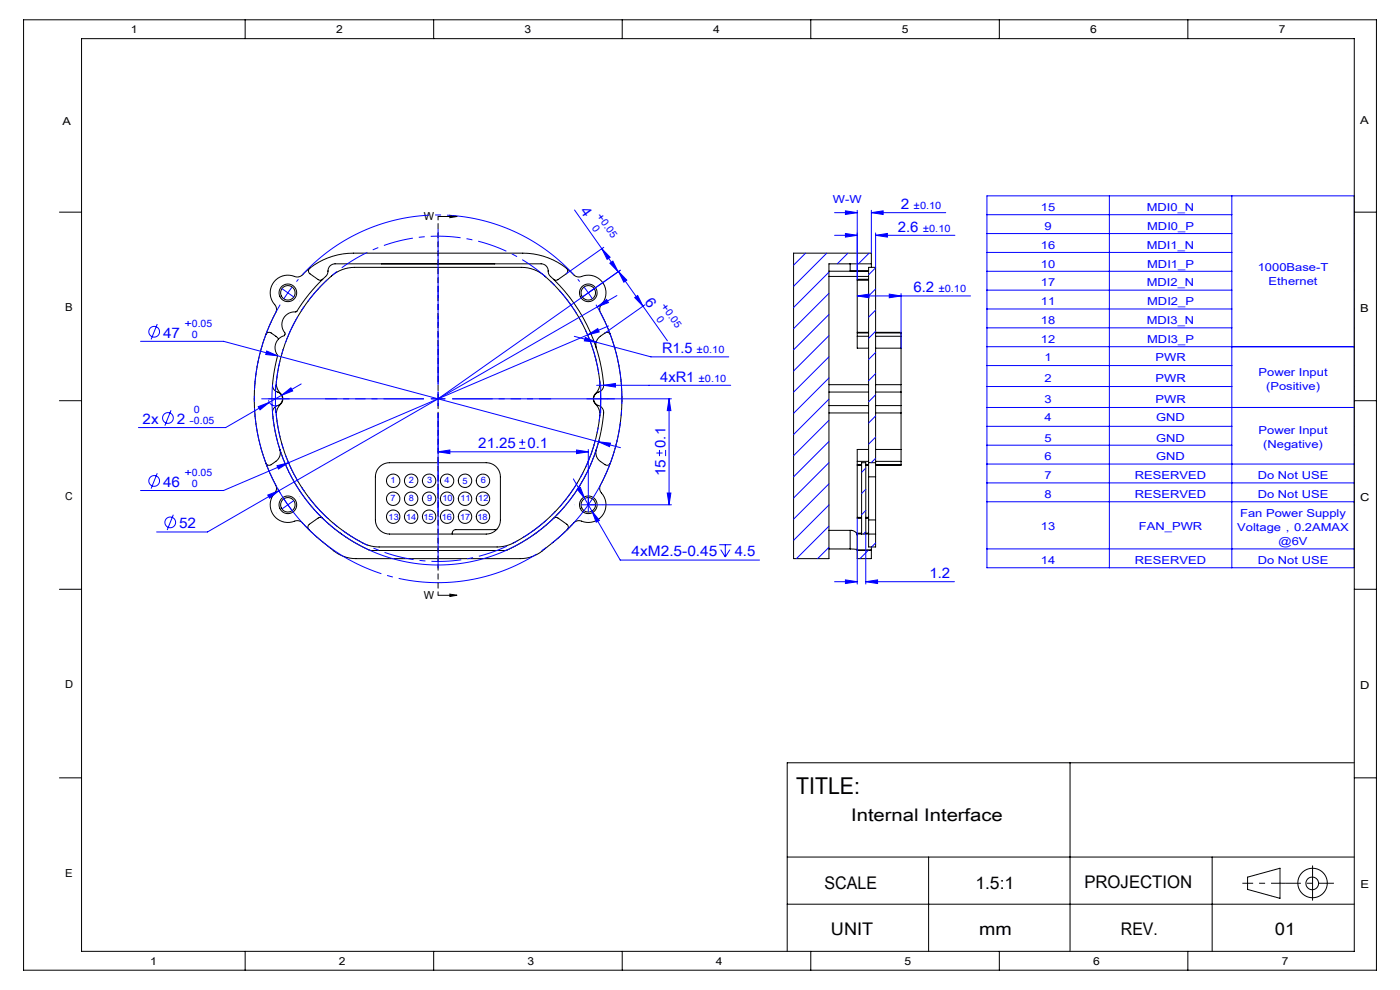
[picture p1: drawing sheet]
<svg xmlns="http://www.w3.org/2000/svg" width="297mm" height="210mm" viewBox="0 0 297 210" stroke-linecap="round" stroke-linejoin="round" font-family="sans-serif">
<g fill="none" stroke="#000" stroke-width=".21">
<path d="M5 4.2h287v201.6h-287zM17.3 8.2h270v193.6h-270zM52 4.2v4M92 4.2v4M132 4.2v4M172 4.2v4M212 4.2v4M252 4.2v4M12.6 45h4.7M65.7 56.9a.75 .75 0 0 0 .1 1.2l1.7 1.2a.75 .75 0 0 0 1-.1M65.7 56.9a15 15 0 0 1 9.3-3.2h35.9a15 15 0 0 1 9.2 3.2M65.7 56.9l-1 .8a1.96 1.96 0 0 1-2.7 .8 3.8 3.8 0 0 0-4.3 1.9 3.8 3.8 0 0 0 .8 4.6l.1 1.1-2.2 4.9"/>
<path d="M68.5 59.2a2.68 2.68 0 0 0 1.2-2.3l.5-.7 .9-.2h43.7a1.76 1.76 0 0 1 1.6 2l.3 .5 .7 .7M68.5 59.2a45.5 45.5 0 0 0-5.7 6.9 2.8 2.8 0 0 0-2.7 1.6 2.8 2.8 0 0 0 .4 3.1l-.2 .4-1.2 .7M69.1 59.6a8.2 8.2 0 0 1 6.1-2.9h35.4a8.1 8.1 0 0 1 6.2 2.9 33.9 33.9 0 0 1 10.4 22.1 4.5 4.5 0 0 1-1.2 2.3 1.99 1.99 0 0 0 .8 2.3l.4 .9a24.9 24.9 0 0 1-2.3 10.4 33.7 33.7 0 0 1-17.2 18.1l-2.2 .3h-25.1a7.5 7.5 0 0 1-3.5-.8 34.2 34.2 0 0 1-18.3-27.7 4.5 4.5 0 0 1 1.3-2.3 1.99 1.99 0 0 0-.8-2.3l-.4-.9a24.9 24.9 0 0 1 2.3-10.4 34.5 34.5 0 0 1 8.1-12zM80.9 56h.1M92.9 45.9h4M95.4 45.7l1.5 .2-1.5 .3zM104.9 56h.1M117.4 59.2a35.3 35.3 0 0 1 9.1 14.7M120.1 56.9a.75 .75 0 0 1 0 1.2l-1.7 1.2a.75 .75 0 0 1-1-.1M120.1 56.9l1.1 .8a1.96 1.96 0 0 0 2.7 .8 3.8 3.8 0 0 1 4.2 1.9 3.8 3.8 0 0 1-.8 4.6v1.1l2.2 4.9M168.4 53.7h16.5v2.3h-9v62.5h-7.5zM175.9 57.5h8.4"/>
<path d="M175.9 58.6h8.4M180.4 56v1.5h3.9M180.4 56h.1M181.9 59.4h2.4M184.3 59.2h-2.4v14.7h2.4M184.9 56v.7M287.3 45h4.7M56.4 71a.75 .75 0 0 1 1.1-.4l1.6 1.3M56.4 71a39 39 0 0 0 0 27.2M59.1 71.9a2.62 2.62 0 0 0-.2 3.5l-.5 2.3a12.6 12.6 0 0 0-.5 4.6l.5 .6a1.65 1.65 0 0 1 1.4 1.1 1.65 1.65 0 0 1-.3 1.7l-.3 .2a1.65 1.65 0 0 0-1.4 1.7 35.3 35.3 0 0 0 1.6 7.7M126.5 73.9a29.4 29.4 0 0 1 1.5 8.2l-.5 .8a1.65 1.65 0 0 0-1.4 1.1 1.65 1.65 0 0 0 .3 1.7l.3 .2a1.65 1.65 0 0 1 1.4 1.7 35.3 35.3 0 0 1-1.6 7.7M129.5 71a.75 .75 0 0 0-1.2-.4 3 3 0 0 0-1.9 2.2l.1 1.1"/>
<path d="M129.5 71a39 39 0 0 1 0 27.2M181.9 70.5h2.4M181.9 71.3h2.4M181.9 70.6h2.4M185.8 70.5h5.4v.1M185.8 73.9h5.4M185.8 71.3h5.4M185.8 70.6h5.4M191.2 73.9v7.7M191.2 71.3v2.6M191.2 70.6v.7M12.6 85h4.7"/>
<path d="M56.4 98.2l1.8 4.1a1.85 1.85 0 0 1-.2 2.7 3.8 3.8 0 0 0 .3 4.6 3.8 3.8 0 0 0 4.6 .8 3.2 3.2 0 0 1 2.3 1.6l.3 .4M59.4 95.3a2.25 2.25 0 0 1-.9 2.6l-1 .7a.75 .75 0 0 1-1.1-.4M59.4 95.3a35.3 35.3 0 0 0 9.1 14.7M80.5 99l1.2-.7 .9-.2h20.6a3 3 0 0 1 3 3v9.2a3 3 0 0 1-3 3h-20.6a3 3 0 0 1-3-3v-9.2l.2-.9zM126.5 95.3a2.25 2.25 0 0 0 .9 2.6l.9 .7a.75 .75 0 0 0 1.2-.4M126.5 95.3a35.3 35.3 0 0 1-9.1 14.7M129.5 98.2l-1.8 4.1a1.85 1.85 0 0 0 .2 2.7 3.8 3.8 0 0 1-.4 4.6 3.8 3.8 0 0 1-4.6 .8 3.2 3.2 0 0 0-2.2 1.6l-.4 .4M175.9 87.6h8.4M175.9 81.6h8.4M175.9 83.2h8.4M175.9 86h8.4M181.9 98.7h.9"/>
<path d="M181.9 97.9h2.4M181.9 98.6h.9M183.7 98.7h.6M183.7 98.6h.6M184.3 98.1v3M184.3 95.3h-2.4v14.7h.9M184.3 98.1h1.5M184.3 98.1v-41.4h1.5v41.4M185.8 98.1v3M185.8 95.3h5.4M185.8 87.6h5.4M185.8 81.6h5.4"/>
<path d="M185.8 83.2h5.4M185.8 86h5.4M185.8 97.9h5.4M185.8 98.6h5.4M191.2 87.6v7.7M191.2 83.2v2.8M191.2 95.3v2.6M191.2 81.6v1.6M191.2 86v1.6M191.2 98.6v.1h-5.4M191.2 97.9v.7M287.3 85h4.7"/>
<path d="M65.5 112.4l3 2.6a15.1 15.1 0 0 0 3.9 2.8l1.8 .6 1.3 .1h34.9a7.5 7.5 0 0 0 4.7-1.7l5.2-4.4M68.5 110a.75 .75 0 0 0-1-.1l-1.9 1.3a.75 .75 0 0 0-.1 1.2M68.5 110l2.7 2.4a30.8 30.8 0 0 0 7.6 4.4h28.3a32.7 32.7 0 0 0 10.3-6.8M105.4 112.3h-8.7a.78 .78 0 0 0-.8 1M117.4 110a.75 .75 0 0 1 1-.1l1.8 1.3a.75 .75 0 0 1 .1 1.2M175.9 112.5h4.8l1 .6M175.9 116.4h4.5M180.4 116.4l1.5 .2M180.4 112.5v3.9M181.7 113.1l.1 .2M181.7 113.1h1.1M181.8 113.3l.1 3.3"/>
<path d="M181.8 113.3h4M181.9 116.6v.2M181.9 116.8v1.7h3v-1.7M181.9 116.8h3M181.9 109.7h.9M181.9 116.6h3M182.8 113.3v-15.2h.9v15.2M183.7 109.7h.6M183.7 113.1h.6M183.7 110h.6M184.3 110.3v5.7h1.5v-2.7M184.3 101.1v9.2"/>
<path d="M184.3 110.3h1.5M184.3 101.1h1.5M184.9 116.6v.2M184.9 116v.6M185.8 110.3v3M185.8 101.1v9.2M12.6 125h4.7M92.9 126.3h4M95.4 126l1.5 .3-1.5 .2zM287.3 125h4.7M12.6 165h4.7M227 161.8v40"/>
<path d="M287.3 165h4.7M287.3 161.8h-120.3v40M167 181.8h120.3M167 191.8h120.3M197 181.8v20M257.2 181.8v20M264.7 186.1l6.8-1.9v6.4l-6.8-1.9zM278.4 183.7v7.3M52 201.8v4M92 201.8v4M132 201.8v4M172 201.8v4"/>
<path d="M212 201.8v4M252 201.8v4"/>
<circle cx="61.1" cy="62.1" r="1.54"/>
<circle cx="61.1" cy="62.1" r="1.87"/>
<circle cx="124.8" cy="62.1" r="1.87"/>
<circle cx="124.8" cy="62.1" r="1.54"/>
<circle cx="61.1" cy="107.1" r="1.54"/>
<circle cx="61.1" cy="107.1" r="1.87"/>
<circle cx="83.4" cy="105.8" r="1.42"/>
<circle cx="83.4" cy="109.6" r="1.43"/>
<circle cx="83.4" cy="102" r="1.43"/>
<circle cx="87.2" cy="105.8" r="1.42"/>
<circle cx="87.2" cy="109.6" r="1.43"/>
<circle cx="87.2" cy="102" r="1.43"/>
<circle cx="91" cy="105.8" r="1.42"/>
<circle cx="91" cy="109.6" r="1.42"/>
<circle cx="91" cy="102" r="1.42"/>
<circle cx="94.8" cy="105.8" r="1.42"/>
<circle cx="94.8" cy="109.6" r="1.42"/>
<circle cx="94.8" cy="102" r="1.42"/>
<circle cx="98.7" cy="105.8" r="1.42"/>
<circle cx="98.7" cy="109.6" r="1.42"/>
<circle cx="98.7" cy="102" r="1.42"/>
<circle cx="102.5" cy="105.8" r="1.42"/>
<circle cx="102.5" cy="109.6" r="1.43"/>
<circle cx="102.5" cy="102" r="1.43"/>
<circle cx="124.8" cy="107.1" r="1.87"/>
<circle cx="124.8" cy="107.1" r="1.54"/>
<circle cx="278.4" cy="187.4" r="1.34"/>
<circle cx="278.4" cy="187.3" r="3.1"/>
</g>
<g fill="none" stroke="#00f" stroke-width=".21">
<path d="M121.9 44.5l9.2 13.2M127.7 52.7l1.7 1.9-.6 .4zM128.1 52.5l-8 5.6M129.4 55.8l.6-.4 1.1 2.3zM131.2 57.6l1.8 1.8-.7 .5zM131.2 57.6l10.4 14.7M131.6 57.3l-38.7 27.3M170.9 53.7l-2.5 2.5M175.4 53.7l-7 7M175.9 57.7l-7.5 7.5M177 45.1h4.9M177 49.9h4.9"/>
<path d="M179.4 44.7l2.5 .4-2.5 .4zM179.4 49.5l2.5 .4-2.5 .4zM179.9 53.7l-2.3 2.3M181.9 44.6v14.6M184.4 53.7l-2.3 2.3M184.9 45.1l2.5-.4v.8zM184.9 44.6v9.1M184.9 45.1h15.7M185.8 49.9l2.5-.4v.8zM185.8 56.8l-1.5 1.5M185.8 49.4v7.3M185.8 49.9h16.8"/>
<path d="M209.4 41.5h77.9v78.9h-77.9zM209.4 45.5h51.9M209.4 49.5h51.9M209.4 53.5h51.9M209.4 57.5h51.9M235.3 41.5v78.9M261.3 41.5v78.9M29.8 72.4h17.6l11.5 3.1M33.4 68.7l-1.3 3.3M56.6 74.5l2.3 1-2.5-.3zM58.9 75.5l68.1 18.2M59.8 61.3l2.5 1.7"/>
<path d="M62 60.9l-1.8 2.5M121.8 71.3l4.7 1.3M124.2 71.6l2.3 1-2.5-.3zM124.7 71l2.1-1.3 .3 .7zM124.7 71l-63.5 27.2M126.5 72.6l11.6 3.1h16.5M126.7 65.1l2-1.6 .4 .7zM126.7 65.1l-67.5 39M129.1 69.2l-4.4 1.8M130.9 62.7l-4.2 2.4M134.6 63.1l.7-.4 1.1 2.2zM136.8 64.7l-8.5 5.9"/>
<path d="M175.9 62.2l-7.5 7.5M175.9 66.7l-7.5 7.5M175.9 71.2l-7.5 7.5M175.9 75.7l-7.5 7.5M181.9 62.8l2.5-.4v.8zM181.9 62.8h24M185.8 61.3l-1.5 1.5M185.8 65.8l-1.5 1.5M185.8 70.3l-1.5 1.5M185.8 74.8l-1.5 1.5M185.8 79.3l-1.5 1.4M188.7 62.4l2.5 .4-2.5 .4z"/>
<path d="M191.2 62.3v11.6M209.4 61.5h51.9M209.4 65.5h51.9M209.4 69.5h51.9M209.4 73.5h77.9M209.4 77.5h51.9M36.3 87l-1.3 3.3M54.8 86.3l2.3-1-1.9 1.6zM56.9 84.6h3M57 84.9a1.5 1.5 0 0 0 1.9 1.1M57.1 85.3l-9.2 5.4h-18.5M57.8 81.6a35.2 35.2 0 0 0 29.3 37.8 35.2 35.2 0 0 0 40-26.2"/>
<path d="M58.4 83.1v3M58.8 98.8l2.4-.6-2.1 1.3zM59.7 83.8l2-1.5 .4 .6zM61.2 98.2l-13.8 5.8h-17.6M63.9 81.4l-6.8 3.9M91.4 84.6h3M92.9 95.8l2.5-.3v.7zM92.9 83.1v3M92.9 95.8h31.9M110.1 95.1h1.3M110.1 93.8h1.3M110.8 93.2v1.3"/>
<path d="M122.3 95.5l2.5 .3-2.5 .4zM124.8 95.3v13.3M125.9 84.6h16.5M126.6 81.7h28.4M127 93.7l2.5 .3-.2 .7zM127 93.7l4.6 1.3M127.4 83.1v3M128.1 81.7l2.5-.4v.8zM139.3 96.1h1.3M139.9 95.4v1.3M141.2 95.4v1.3M141.9 84.6l.4 2.5h-.7z"/>
<path d="M141.9 84.6v22.5M175.9 80.2l-7.5 7.5M175.9 84.7l-7.5 7.5M175.9 89.2l-7.5 7.5M175.9 93.6l-7.5 7.5M175.9 98.1l-7.5 7.5M183.7 99.3l-.9 .9M185.8 83.7l-1.5 1.5M185.8 88.2l-1.5 1.5M185.8 92.7l-1.5 1.5M185.8 97.2l-1 .9M209.4 82h51.9"/>
<path d="M209.4 86.4h77.9M209.4 90.4h51.9M209.4 94.4h51.9M209.4 98.4h77.9M33.4 100.4l-1.3 3.2M36.8 109.2l-1.3 3.2M56.8 105l2.4-.9-2 1.6zM58.9 103.7a39 39 0 0 0 4 5.8M59.2 104.1l-15.2 8.7h-10.8M121.6 101.6l10 17.2h29.5M122.5 103.8l.6-.4 .9 2.3zM123.3 107.1h19.1"/>
<path d="M125.6 108.4l1.6 2-.7 .4zM141.6 104.6h.7l-.4 2.5zM152.6 115.5h2.6M152.9 116.6l1 1.6M153.9 115.5v2.7M154.8 116.6l-.9 1.6M175.9 102.6l-7.5 7.5M175.9 107.1l-7.5 7.5M175.9 111.6l-6.9 6.9M175.9 116.1l-2.4 2.4M181.9 110v13.9M183.7 103.8l-.9 .9"/>
<path d="M183.7 108.3l-.9 .9M183.7 112.8l-.5 .5M183.7 113.3v10.6M184.2 116.8l-1.8 1.7M185.8 115.2l-.9 .8M209.4 102.4h77.9M209.4 106.4h77.9M209.4 116.4h77.9M177 123.4h4.9M179.4 123l2.5 .4-2.5 .4zM183.7 123.4l2.5-.4v.8zM183.7 123.4h18.8"/>
<circle cx="32.7" cy="70.4" r="1.14"/>
<circle cx="35.6" cy="88.7" r="1.14"/>
<circle cx="32.7" cy="102" r="1.14"/>
<circle cx="36.1" cy="110.8" r="1.14"/>
</g>
<g fill="none" stroke="#00f" stroke-width=".21" stroke-dasharray="30.5 1.3 1.3 1.3" stroke-linecap="butt">
<path d="M63.5 63.8l.1 .1M122.4 63.8l-.1 .1M124.8 62.1l-.9-1.2M124.8 62.1l.8 1.3M124.8 62.1l1.2-.8M124.8 62.1l-1.2 .9M56.9 84.6h-1.5M58.4 83.1v-1.5M58.4 86.1v1.5M59.9 84.6h1.5M92.9 84.6v-1.5M92.9 84.6h-1.5"/>
<path d="M92.9 84.6v1.5M92.9 84.6h1.5M125.9 84.6h-1.5M127.4 83.1v-1.5M127.4 86.1v1.5M128.9 84.6h1.5M61.1 107.1l.9 1.2M61.1 107.1l-.9-1.3M61.1 107.1l-1.3 .8M61.1 107.1l1.2-.9M63.5 105.4l.1-.1M124.8 104.1v-.1"/>
</g>
<path d="M123 59.7a39 39 0 0 0-60.1 0" fill="none" stroke="#00f" stroke-width=".21" stroke-dasharray="30.5 1.3 1.3 1.3" stroke-dashoffset="-1.9" stroke-linecap="butt"/>
<path d="M59.4 64.6a39 39 0 0 0 0 40" fill="none" stroke="#00f" stroke-width=".21" stroke-dasharray="30.5 1.3 1.3 1.3" stroke-dashoffset="11.4" stroke-linecap="butt"/>
<path d="M62.9 109.5a39 39 0 0 0 52.5 7 39 39 0 0 0 11-51.9" fill="none" stroke="#00f" stroke-width=".21" stroke-dasharray="30.5 1.3 1.3 1.3" stroke-dashoffset="8.4" stroke-linecap="butt"/>
<path d="M125.9 74.5a34.5 34.5 0 0 0-57.8-13.9 34.5 34.5 0 0 0 15.9 57.3 34.5 34.5 0 0 0 42.4-41.6l-.5-1.8" fill="none" stroke="#00f" stroke-width=".21" stroke-dasharray="6.3 1.3 1.3 1.3" stroke-dashoffset="1.5" stroke-linecap="butt"/>
<path d="M92.9 45.9v80.4" fill="none" stroke="#000" stroke-width=".21" stroke-dasharray="1.3 .6" stroke-dashoffset=".5" stroke-linecap="butt"/>
<path d="M89.9 84.6h-33M92.9 81.6v-33M92.9 87.6v33M95.9 84.6h33" fill="none" stroke="#00f" stroke-width=".21" stroke-dasharray="30.5 1.3 1.3 1.3" stroke-dashoffset="15.9" stroke-linecap="butt"/>
<path d="M89.9 84.6h-20.9M92.9 81.6v-21M92.9 87.6v21M95.9 84.6h21" fill="none" stroke="#00f" stroke-width=".21" stroke-dasharray="30.5 1.3 1.3 1.3" stroke-dashoffset="21.9" stroke-linecap="butt"/>
<path d="M263.6 187.4h8.3" fill="none" stroke="#000" stroke-width=".21" stroke-dasharray="30.5 1.3 1.3 1.3" stroke-dashoffset="28.2" stroke-linecap="butt"/>
<path d="M271.9 187.4h.9" fill="none" stroke="#000" stroke-width=".21" stroke-dasharray="30.5 1.3 1.3 1.3" stroke-linecap="butt"/>
<path d="M272.8 187.4h10.2" fill="none" stroke="#000" stroke-width=".21" stroke-dasharray="30.5 1.3 1.3 1.3" stroke-dashoffset="27.3" stroke-linecap="butt"/>
<path d="M95.4 45.7l1.5 .2-1.5 .3zM95.4 126l1.5 .3-1.5 .2z" fill="#000"/>
<g fill="#00f">
<path d="M129.4 55.8l.6-.4 1.1 2.3zM127.7 52.7l1.7 1.9-.6 .4z"/>
<path d="M122.5 103.8l1.5 1.9-.9-2.3zM125.6 108.4l.9 2.4 .7-.4zM127 93.7l2.3 1 .2-.7zM56.6 74.5l-.2 .7 2.5 .3zM124.2 71.6l-.2 .7 2.5 .3zM59.7 83.8l2.4-.9-.4-.6zM54.8 86.3l.4 .6 1.9-1.6zM128.1 81.7l2.5 .4v-.8zM126.7 65.1l2.4-.9-.4-.7zM56.8 105l.4 .7 2-1.6z"/>
<path d="M141.6 104.6h.7l-.4 2.5zM141.9 84.6l.4 2.5h-.7z"/>
<path d="M131.2 57.6l1.8 1.8-.7 .5zM134.6 63.1l.7-.4 1.1 2.2z"/>
<path d="M179.4 44.7l2.5 .4-2.5 .4zM184.9 45.1l2.5-.4v.8zM181.9 62.8l2.5-.4v.8zM188.7 62.4l2.5 .4-2.5 .4z"/>
<path d="M179.4 123l2.5 .4-2.5 .4zM183.7 123.4l2.5-.4v.8zM179.4 49.5l2.5 .4-2.5 .4zM185.8 49.9l2.5-.4v.8z"/>
<path d="M122.3 95.5l2.5 .3-2.5 .4zM92.9 95.8l2.5-.3v.7z"/>
<path d="M124.7 71l2.4-.6-.3-.7zM58.8 98.8l.3 .7 2.1-1.3z"/>
</g>
<text font-size="4.9" x="168.9" y="168.4">TITLE:</text>
<g font-size="3.7">
<text x="180.6" y="174.1">Internal Interface</text>
<text x="174.9" y="188.6">SCALE</text>
<text x="206.9" y="188.6">1.5:1</text>
<text x="230" y="188.3">PROJECTION</text>
<text x="176.3" y="198.4">UNIT</text>
<text x="207.7" y="198.4">mm</text>
<text x="237.8" y="198.4">REV.</text>
<text x="270.5" y="198.4">01</text>
</g>
<g font-size="3.1" fill="#00f">
<text x="123" y="44.9" transform="rotate(55 123 44.9)">4</text>
<text x="191.1" y="44.4">2</text>
<text x="190.5" y="49.2">2.6</text>
<text x="136.7" y="64.1" transform="rotate(55 136.7 64.1)">6</text>
<text x="193.8" y="62">6.2</text>
<text x="34.6" y="71.6">47</text>
<text x="140.5" y="75">R1.5</text>
<text x="140.1" y="81">4xR1</text>
<text x="30.3" y="89.9">2x</text>
<text x="37.5" y="89.9">2</text>
<text x="101.5" y="95.1">21.25</text>
<text x="111.9" y="95.1">0.1</text>
<text x="141.2" y="95" transform="rotate(-90 141.2 95)">0.1</text>
<text x="141.2" y="101" transform="rotate(-90 141.2 101)">15</text>
<text x="34.6" y="103.3">46</text>
<text x="38" y="112.1">52</text>
<text x="134" y="118">4xM2.5-0.45</text>
<text x="155.9" y="118">4.5</text>
<text x="197.2" y="122.7">1.2</text>
</g>
<g font-size="2.3">
<text x="27.8" y="7">1</text>
<text x="71.3" y="7">2</text>
<text x="111.3" y="7">3</text>
<text x="151.3" y="7">4</text>
<text x="191.3" y="7">5</text>
<text x="231.3" y="7">6</text>
<text x="271.3" y="7">7</text>
<text x="13.3" y="26.5">A</text>
<text x="288.5" y="26.2">A</text>
<text x="89.9" y="46.7">W</text>
<text x="13.8" y="66">B</text>
<text x="288.5" y="66.2">B</text>
<text x="13.8" y="106">C</text>
<text x="288.5" y="106.2">C</text>
<text x="89.9" y="127">W</text>
<text x="13.8" y="146">D</text>
<text x="288.5" y="146.2">D</text>
<text x="13.8" y="186">E</text>
<text x="288.6" y="188.5">E</text>
<text x="31.9" y="204.8">1</text>
<text x="71.9" y="204.8">2</text>
<text x="111.9" y="204.8">3</text>
<text x="151.9" y="204.8">4</text>
<text x="191.9" y="204.8">5</text>
<text x="231.9" y="204.8">6</text>
<text x="271.9" y="204.8">7</text>
</g>
<g font-size="2.3" fill="#00f">
<text x="176.7" y="43">W-W</text>
<text x="220.8" y="44.8">15</text>
<text x="243.3" y="44.8">MDI0_N</text>
<text x="220.8" y="52.8">16</text>
<text x="221.6" y="48.8">9</text>
<text x="243.3" y="52.8">MDI1_N</text>
<text x="243.4" y="48.8">MDI0_P</text>
<text x="220.8" y="56.8">10</text>
<text x="243.4" y="56.8">MDI1_P</text>
<text x="266.8" y="57.5">1000Base-T</text>
<text x="220.8" y="60.8">17</text>
<text x="220.8" y="64.8">11</text>
<text x="243.3" y="60.8">MDI2_N</text>
<text x="243.4" y="64.8">MDI2_P</text>
<text x="269.1" y="60.5">Ethernet</text>
<text x="220.8" y="68.8">18</text>
<text x="243.3" y="68.8">MDI3_N</text>
<text x="220.8" y="72.8">12</text>
<text x="221.6" y="76.5">1</text>
<text x="243.4" y="72.8">MDI3_P</text>
<text x="245.1" y="76.5">PWR</text>
<text x="221.6" y="81">2</text>
<text x="245.1" y="81">PWR</text>
<text x="267" y="79.7">Power Input</text>
<text x="268.6" y="82.7">(Positive)</text>
<text x="221.6" y="85.4">3</text>
<text x="221.6" y="89.4">4</text>
<text x="245.1" y="85.4">PWR</text>
<text x="245.3" y="89.4">GND</text>
<text x="221.6" y="93.7">5</text>
<text x="245.3" y="93.7">GND</text>
<text x="267" y="92.1">Power Input</text>
<text x="268" y="95.1">(Negative)</text>
<text x="221.6" y="97.7">6</text>
<text x="221.6" y="101.7">7</text>
<text x="240.8" y="101.7">RESERVED</text>
<text x="245.3" y="97.7">GND</text>
<text x="266.8" y="101.7">Do Not USE</text>
<text x="221.6" y="105.7">8</text>
<text x="240.8" y="105.7">RESERVED</text>
<text x="266.8" y="105.7">Do Not USE</text>
<text x="220.8" y="112.4">13</text>
<text x="241.6" y="112.4">FAN_PWR</text>
<text x="262.5" y="112.6">Voltage，0.2AMAX</text>
<text x="263.1" y="109.6">Fan Power Supply</text>
<text x="220.8" y="119.7">14</text>
<text x="240.8" y="119.7">RESERVED</text>
<text x="266.8" y="119.7">Do Not USE</text>
<text x="271.2" y="115.6">@6V</text>
</g>
<g font-size="2.2" fill="#00f">
<text x="126.5" y="45.7" transform="rotate(55 126.5 45.7)">+0.05</text>
<text x="193.8" y="44.4">±0.10</text>
<text x="125.5" y="48.4" transform="rotate(55 125.5 48.4)">0</text>
<text x="195.8" y="49.2">±0.10</text>
<text x="140.1" y="65" transform="rotate(55 140.1 65)">+0.05</text>
<text x="199.1" y="62">±0.10</text>
<text x="39.1" y="69.3">+0.05</text>
<text x="40.7" y="71.6">0</text>
<text x="139.2" y="67.6" transform="rotate(55 139.2 67.6)">0</text>
<text x="147.8" y="75">±0.10</text>
<text x="148.2" y="81">±0.10</text>
<text x="40.2" y="89.9">-0.05</text>
<text x="41.2" y="87.6">0</text>
<text x="39.1" y="101">+0.05</text>
<text x="40.7" y="103.3">0</text>
</g>
<g font-size="1.8" fill="#00f">
<text x="82.8" y="102.5">1</text>
<text x="82.8" y="106.4">7</text>
<text x="86.7" y="106.4">8</text>
<text x="86.7" y="102.5">2</text>
<text x="90.6" y="102.5">3</text>
<text x="90.6" y="106.4">9</text>
<text x="93.9" y="106.4">10</text>
<text x="94.3" y="102.5">4</text>
<text x="97.7" y="106.4">11</text>
<text x="98.1" y="102.6">5</text>
<text x="101.5" y="106.4">12</text>
<text x="102" y="102.5">6</text>
<text x="82.4" y="110.3">13</text>
<text x="86.2" y="110.3">14</text>
<text x="89.8" y="110.3">15</text>
<text x="93.7" y="110.3">16</text>
<text x="97.6" y="110.3">17</text>
<text x="101.3" y="110.3">18</text>
</g>
</svg>
